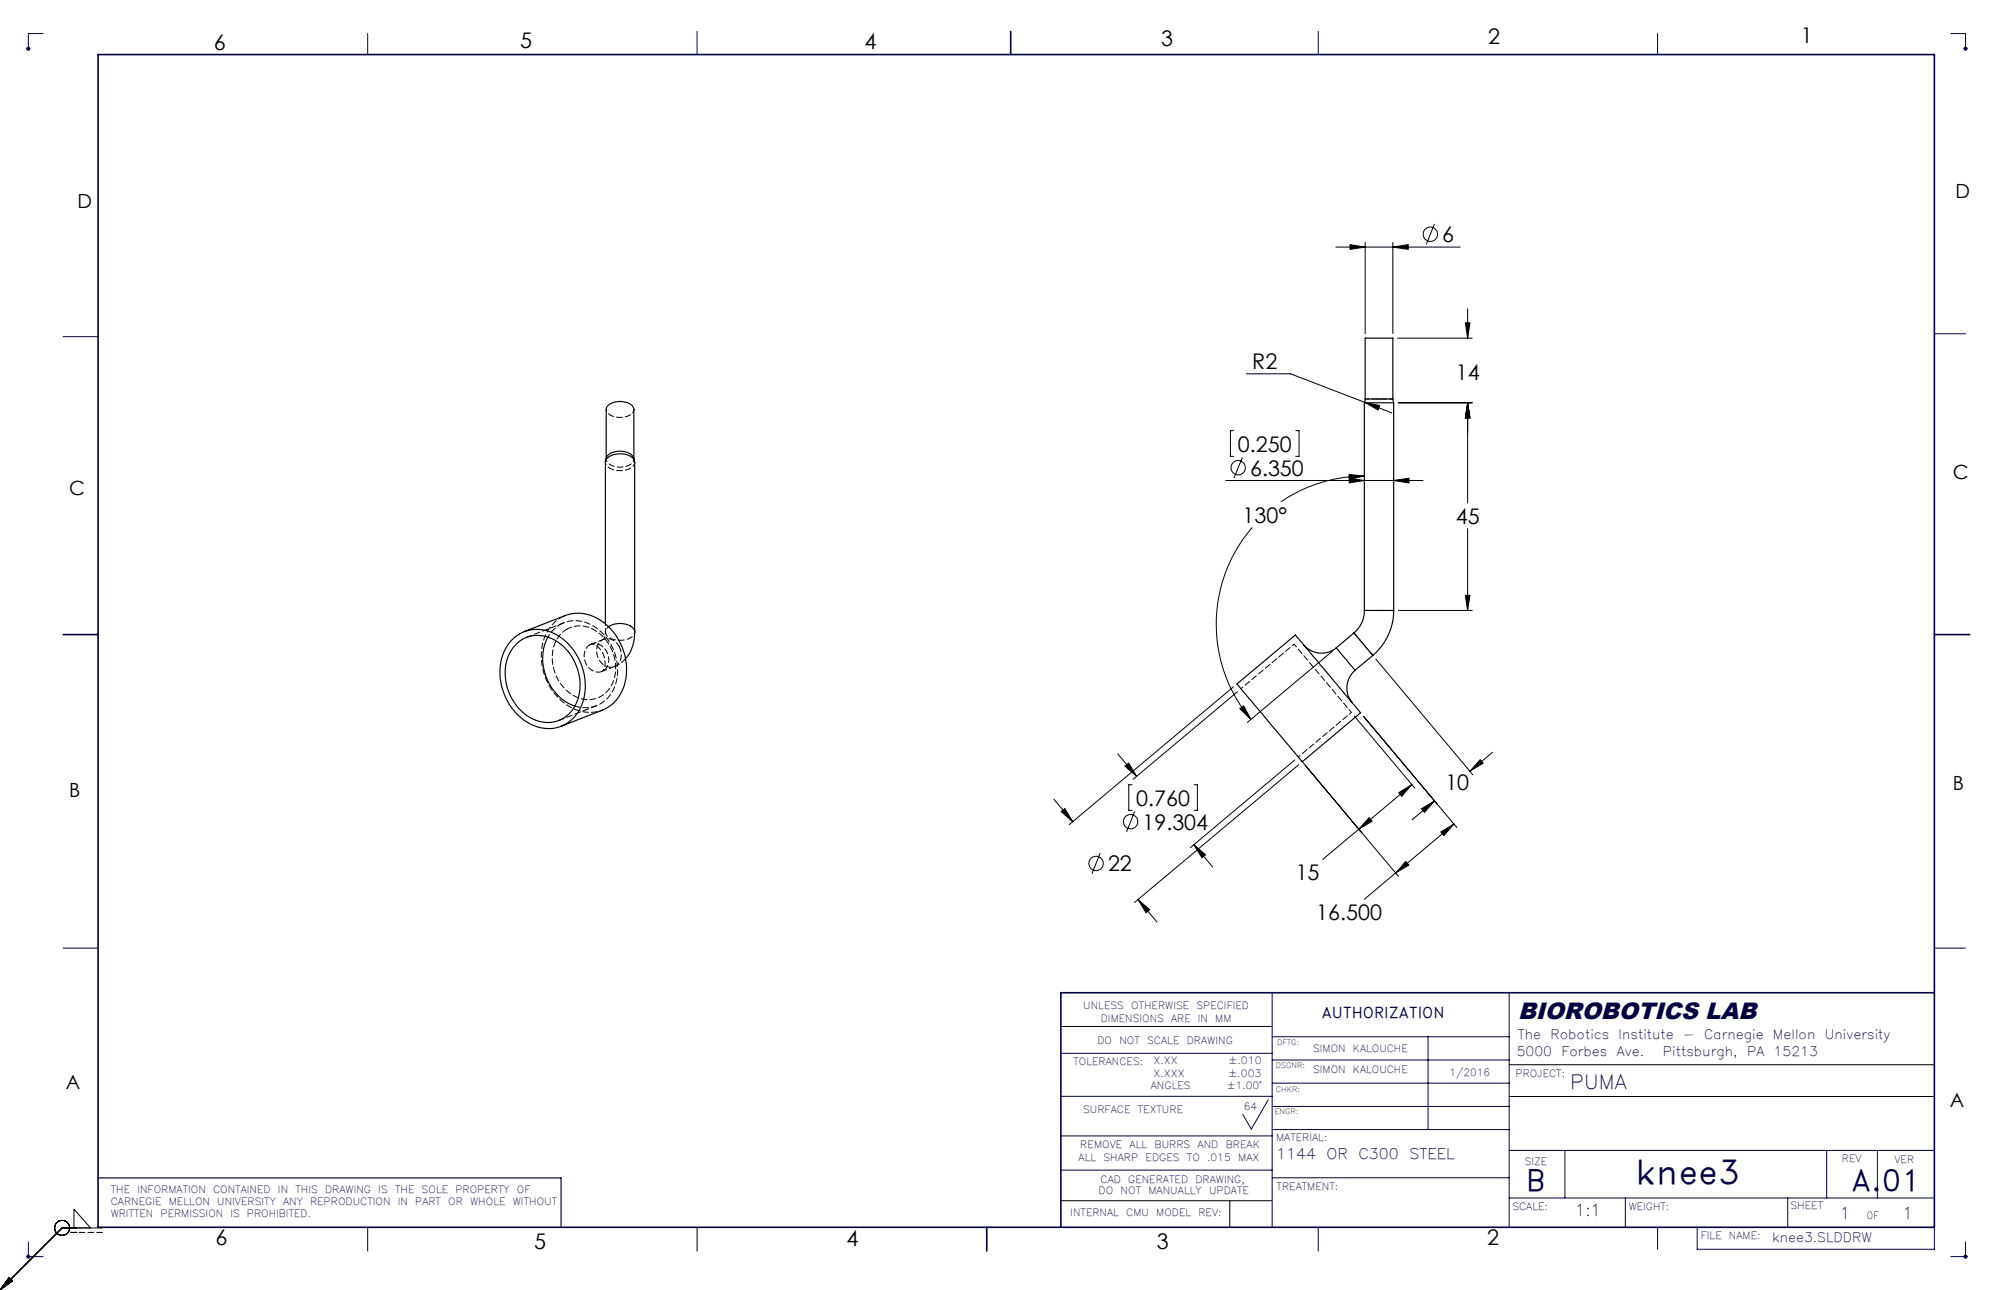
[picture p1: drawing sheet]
<svg xmlns="http://www.w3.org/2000/svg" width="432mm" height="279mm" viewBox="0 0 432 279" stroke-linecap="round" stroke-linejoin="round" font-family="sans-serif">
<g fill="none" stroke="#000" stroke-width=".22">
<path d="M289.3 53.5h26.9M292.3 53l3.3 .5-3.3 .5zM295.6 52.5v19.7M301.6 53.5l3.3-.5v1zM301.6 52.5v19.7M310.6 48.5l-1.7 4.5M302.6 73.2h16.2M317.3 69.9h1l-.5 3.3zM317.8 66.9v6.3M267.2 93.3h-.7v5.5h.7M269 99.1l-1.8 4.4M269.9 81h9.6l16 6.1"/>
<path d="M280.6 93.3h.7v5.5h-.7M295.5 87.1l3.3 .7-.4 1zM295.5 87.1l5.9 2.3M302.8 87.2h16M317.8 87.2l.5 3.3h-1zM317.8 87.2v21.7M265.4 104.1h42.8M271.2 114.2a32.1 32.1 0 0 0-.3 41.6M292.1 102.8l3.4 .3-3.3 .7zM292.2 103.6l3.3 .5-3.3 .5zM295.5 103.1a32.2 32.2 0 0 0-18.1 5.6M301.8 104.1l3.3-.5v1z"/>
<path d="M317.8 114.5v17.7M302.8 132.2h16M317.3 128.9h1l-.5 3.3zM267.1 148.8l-35.6 29.8M268 149.8l-22.6 19M268.5 153.5l.8-.6 1.6 2.9zM288.6 141l-18.5 15.5M293.3 155.1l13.1 15.6M295.3 155.2l20.2 24M297.9 142.7l21 25.1M228.2 173.1l4.1 4.9M229.8 175.8l.8-.7 1.7 2.9z"/>
<path d="M242 163.3l4.1 4.8M243.6 165.9l.8-.6 1.7 2.8zM245.1 170h-.7v5.5h.7M245.7 175.8l-1.8 4.4M258.6 170h.7v5.5h-.7M280.4 164.6l-22.6 19M281.2 165.6l-35.5 29.9M281.8 164.7l13.1 15.7M282.6 165.8l20.3 24M296.5 177.1l.6 .8-2.8 1.7zM302.9 171.7l2.9-1.8-2.3 2.6zM305.8 169.9l-19.3 16.2"/>
<path d="M307.8 175.2l2.9-1.7-2.2 2.5zM310.7 173.5l-4.9 4.1M314.9 178.5l-19.4 16.3M320.5 164.5l.7 .8-2.9 1.7zM323.2 162.9l-4.9 4.1M238.2 184.8l-1.7 4.4M246.5 194.8l2.5 2.2-.8 .7zM246.5 194.8l4 4.9M258.5 182.9l2.6 2.2-.8 .7zM258.5 182.9l4.1 4.9M304.4 186.6l.7 .8-2.9 1.7zM312 180.2l2.9-1.7-2.2 2.5z"/>
<path d="M229.7 222.3h45.8M326.8 230.6h92.1M326.8 237.5h92.1M2 276.7l.7 .7-2.7 2zM16 266v-4.1l3.6 4.1M22.2 266h-8.8l-13.4 13.4M79.6 265.8v5.2M151 265.8v5.2M229.7 260.1h45.8M266.3 260.1v5.7"/>
<circle cx="309.7" cy="50.7" r="1.55"/>
<circle cx="268.1" cy="101.3" r="1.55"/>
<circle cx="244.8" cy="178" r="1.55"/>
<circle cx="237.3" cy="187" r="1.56"/>
<circle cx="13.4" cy="265.9" r="1.63"/>
</g>
<g fill="none" stroke="#000040" stroke-width=".22">
<path d="M5.6 10.5h1M5.8 10.2l.7 .7M6.5 10.2l-.7 .7M9.3 7.3h-3.2v3.7M79.6 7.3v4.5M151 6.8v5M285.5 6.8v5M359 7.3v4.5M422.5 7.3h3.1v3.7M425.1 10.5h1.1M425.3 10.2l.7 .7M426 10.2l-.7 .7"/>
<path d="M13.7 72.9h7.5M418.9 72.3h6.7M13.7 205.4h7.5M275.5 215v50.8M326.8 215v50.8M418.9 205.4h6.7M229.6 235.5h.1M229.7 228.1h45.8M229.7 237.5h45.8M274.6 238.2l-3.6 6.3-1.9-3.1M275.5 234.6h51.3M275.5 229.6h51.3"/>
<path d="M275.5 239.6h51.3M275.5 224.5h51.3M309.2 224.5v20.2M229.7 246h45.8M229.7 253.4h45.8M275.5 244.7h51.3M275.5 255.1h51.3M326.8 259.5h92.1M327 249.2h91.9M338.9 249.2v10.3M352 259.5v6.3M387.1 259.5v6.3"/>
<path d="M395.6 249.2v10.3M406.5 249.2v10.3M5.8 271.8l.7 .7M6.1 269v3.7M6.5 271.8l-.7 .7M9.3 272.2h-3.7M285.5 265.8v5.2M359 265.8v4.8M367.5 265.8v4.8h51.4v-4.8M422.5 272.2h3.7M425.3 271.8l.7 .7M425.6 269v3.7"/>
<path d="M426 271.8l-.7 .7"/>
</g>
<path d="M21.2 255.1h100.3v10.7" fill="none" stroke="#000040" stroke-width=".25"/>
<path d="M21.2 11.8h397.7v254h-397.7zM218.9 6.8v5M13.7 137.4h7.5M418.9 137.4h7.6M418.9 215h-189.2v50.8M213.7 265.8v5.2" fill="none" stroke="#000040" stroke-width=".35"/>
<path d="M137.3 99.4a2.55 2.55 0 0 1-2.8 1.8 2.93 2.93 0 0 1-3.2-1.6v-.2M121.5 133.8a10 10 0 0 0-3.9 11.2 11.7 11.7 0 0 0 9.4 9.3h1.4l2.1-.5M131.8 135.7a1.33 1.33 0 0 0-.7 1.3 1.33 1.33 0 0 0 .9 1.1 4.6 4.6 0 0 0 5.2-.5l.3-.7M16.6 266.9h-1.3" fill="none" stroke="#000" stroke-width=".22" stroke-dasharray="1.3 .6" stroke-dashoffset=".7"/>
<path d="M131.3 99.5h.1M137.3 99.5h.1M22.2 266.9h-6.9" fill="none" stroke="#000" stroke-width=".22" stroke-dasharray="1.3 .6"/>
<g fill="#000">
<path d="M292.3 53l3.3 .5-3.3 .5zM301.6 53.5l3.3-.5v1zM301.8 104.1l3.3-.5v1zM292.2 103.6l3.3 .5-3.3 .5zM229.8 175.8l.8-.7 1.7 2.9zM246.5 194.8l2.5 2.2-.8 .7zM243.6 165.9l.8-.6 1.7 2.8zM258.5 182.9l2.6 2.2-.8 .7zM292.1 102.8l3.4 .3-3.3 .7zM268.5 153.5l.8-.6 1.6 2.9zM296.5 177.1l.6 .8-2.8 1.7zM302.9 171.7l2.9-1.8-2.3 2.6zM304.4 186.6l.7 .8-2.9 1.7zM312 180.2l2.9-1.7-2.2 2.5zM317.3 69.9h1l-.5 3.3zM317.8 87.2l.5 3.3h-1zM295.5 87.1l2.9 1.7 .4-1zM317.3 128.9h1l-.5 3.3zM317.8 87.2l.5 3.3h-1zM307.8 175.2l2.9-1.7-2.2 2.5zM320.5 164.5l.7 .8-2.9 1.7z"/>
<path d="M2 276.7l.7 .7-2.7 2zM2 276.7l.7 .7-2.7 2zM2 276.7l.7 .7-2.7 2z"/>
</g>
<g fill="none" stroke="#000" stroke-width=".25">
<path d="M131.3 99.4a2.35 2.35 0 0 1 2.5-1.6 3 3 0 0 1 3.5 1.6M137.3 99.4v.2M137.3 99.4v-10.7a2.51 2.51 0 0 0-2.8-1.7 3.1 3.1 0 0 0-3.2 1.5v11.1M295.5 87.2h6.3M295.5 87.2v45M295.6 86.4l-.1 .8M295.6 86.4v-13.2h6v13.2M295.6 86.4h6M301.6 86.4l.2 .8M301.8 87.2v45M110.8 138.6a8 8 0 0 1 10.8-.4 12.7 12.7 0 0 1 3.7 15.8 7.9 7.9 0 0 1-11.6 2.1 12.7 12.7 0 0 1-4.2-15.7zM111.5 139.8a7.1 7.1 0 0 1 10.1-.1 10.8 10.8 0 0 1 2.3 14.1 6.9 6.9 0 0 1-9.9 1.1 11 11 0 0 1-3.3-14z"/>
<path d="M113.5 136.8l8.9-3.5a9 9 0 0 1 10 3.1 12.5 12.5 0 0 1 1.9 14.1 7.9 7.9 0 0 1-3.8 3.3l-9 3.5M118.6 138a10.9 10.9 0 0 0 5.9 14.9M131.1 135.1v-35a2.56 2.56 0 0 1 2.8-1.8 3.3 3.3 0 0 1 3.5 1.5v37.1M131.8 135.7a4.7 4.7 0 0 1 5.3 .3l.3 .9M137.4 136.9a8.5 8.5 0 0 1-2 5.8M282.3 139.7a5 5 0 0 0 7.1 .6M293.2 137.1l4.1 4.9M293.2 137.1l-3.8 3.2M295.5 132.2a6.2 6.2 0 0 1-2.3 4.9M295.5 132.2h6.3M301.8 132.2a12.8 12.8 0 0 1-4.5 9.8M267.9 148.1l12.6-10.6 14.1 16.9-12.6 10.6z"/>
<path d="M289.4 140.3l4 4.9M293.4 145.2a5 5 0 0 0-.6 7M297.3 142l-3.9 3.2"/>
</g>
<path d="M137.3 88.7a2.39 2.39 0 0 1-2.6 1.7l-1.4-.1-1.1-.4M301.7 86.4h-6M122.4 133.3l-.9 .5M280.2 139.5l12.4 14.8" fill="none" stroke="#000" stroke-width=".22" stroke-dasharray="1.3 .6" stroke-dashoffset=".5"/>
<path d="M132.2 89.9l-.8-.7-.1-.5M132 101.4l-.7-.7-.2-.6M131.1 136.9l-.1 .8-.3 .8M280.2 139.5l-11.4 9.7M281.2 163.9l11.4-9.6" fill="none" stroke="#000" stroke-width=".22" stroke-dasharray="1.3 .6" stroke-dashoffset=".8"/>
<path d="M137.5 100.1a2.59 2.59 0 0 1-2.9 1.8l-1.4-.1-1.2-.4M293.2 137.1l4.1 4.8M295.5 132.2h6.3" fill="none" stroke="#000" stroke-width=".22" stroke-dasharray="1.3 .6" stroke-dashoffset=".3"/>
<path d="M121.3 135.3a7.7 7.7 0 0 1 9.6 2.3 10.7 10.7 0 0 1 1.2 13 6.6 6.6 0 0 1-7.6 2.3M122.7 136.3a7.8 7.8 0 0 0-2.3 9.9 7.6 7.6 0 0 0 8.6 5.1 6.8 6.8 0 0 0 4.3-7.5 8.8 8.8 0 0 0-7.6-8.2l-1.8 .2-1.2 .5" fill="none" stroke="#000" stroke-width=".22" stroke-dasharray="1.3 .6" stroke-dashoffset=".2"/>
<path d="M118.7 138l1-1.4 1.6-1.3M128 139.5a2.47 2.47 0 0 1 2.3 1.6 3.6 3.6 0 0 1 .1 4.3h-.1" fill="none" stroke="#000" stroke-width=".22" stroke-dasharray="1.3 .6" stroke-dashoffset=".6"/>
<path d="M122.1 134.9l-8.1 3.2M127.7 139.7a3.1 3.1 0 0 1 4.1 3.1 2.44 2.44 0 0 1-1.6 2.7 2.44 2.44 0 0 1-2.9-1.1 3.2 3.2 0 0 1 .4-4.7M130.7 138.5l-2.7 1M121 156l8.2-3.2M130.3 145.4l2.7-1M133 144.4l1.5-.9 1-.8M134.1 140.1a2.58 2.58 0 0 0-4.4-.8 3.5 3.5 0 0 0 2.7 5.2 2.74 2.74 0 0 0 1.9-3.9l-.2-.5" fill="none" stroke="#000" stroke-width=".22" stroke-dasharray="1.3 .6" stroke-dashoffset=".1"/>
<path d="M131.1 135.1v1.8" fill="none" stroke="#000" stroke-width=".22" stroke-dasharray="1.3 .6" stroke-dashoffset=".9"/>
<text font-size="7.1" fill="#000040" x="354.1" y="256.4">knee3</text>
<g font-size="6.3" fill="#000040">
<text x="401" y="258">A.01</text>
<text x="330.5" y="258">B</text>
</g>
<text font-size="5.1" fill="#000040" x="328.7" y="220.8">BIOROBOTICS LAB</text>
<g font-size="4.7">
<text x="46.3" y="10.8">6</text>
<text x="112.6" y="10.4">5</text>
<text x="187.2" y="10.7">4</text>
<text x="251.5" y="10">3</text>
<text x="322.3" y="9.6">2</text>
<text x="389.9" y="9.3">1</text>
<text x="312.3" y="52.4">6</text>
<text x="271.2" y="79.9">R2</text>
<text x="315.2" y="82.4">14</text>
<text x="268.1" y="97.8">0.250</text>
<text x="270.7" y="103">6.350</text>
<text x="269.1" y="113.2">130°</text>
<text x="315.2" y="113.5">45</text>
<text x="313" y="171.1">10</text>
<text x="246.1" y="174.5">0.760</text>
<text x="247.4" y="179.7">19.304</text>
<text x="239.9" y="188.7">22</text>
<text x="280.6" y="190.7">15</text>
<text x="285" y="199.3">16.500</text>
<text x="46.6" y="269.7">6</text>
<text x="183.3" y="269.8">4</text>
<text x="322" y="269.8">2</text>
<text x="115.7" y="270.5">5</text>
<text x="250.5" y="270.5">3</text>
</g>
<g font-size="4.2">
<text x="16.8" y="45">D</text>
<text x="423.5" y="42.9">D</text>
<text x="15" y="107.2">C</text>
<text x="422.9" y="103.8">C</text>
<text x="15" y="172.6">B</text>
<text x="422.9" y="171.2">B</text>
<text x="14.3" y="235.9">A</text>
<text x="422.3" y="239.8">A</text>
</g>
<text font-size="4.2" fill="#000040" x="340" y="235.8">PUMA</text>
<g font-size="3.5" fill="#000040">
<text x="341" y="263.5">1:1</text>
<text x="398.4" y="264.1">1</text>
<text x="412" y="264.1">1</text>
</g>
<g font-size="3.2" fill="#000040">
<text x="286.2" y="220.5">AUTHORIZATION</text>
<text x="276.3" y="251">1144</text>
<text x="287.3" y="251">OR</text>
<text x="294.2" y="251">C300</text>
<text x="305.2" y="251">STEEL</text>
</g>
<g font-size="2.8" fill="#000040">
<text x="328.7" y="225.1">The</text>
<text x="335.8" y="225.1">Robotics</text>
<text x="350.5" y="225.1">Institute</text>
<text x="364.5" y="225.1">-</text>
<text x="369" y="225.1">Carnegie</text>
<text x="383.9" y="225.1">Mellon</text>
<text x="395.1" y="225.1">University</text>
<text x="328.4" y="228.8">5000</text>
<text x="338.1" y="228.8">Forbes</text>
<text x="350.1" y="228.8">Ave.</text>
<text x="360.1" y="228.8">Pittsburgh,</text>
<text x="378.3" y="228.8">PA</text>
<text x="384.1" y="228.8">15213</text>
<text x="383.8" y="268.9">knee3.SLDDRW</text>
</g>
<g font-size="2.2" fill="#000040">
<text x="234.6" y="218.5">UNLESS</text>
<text x="238.4" y="221.3">DIMENSIONS</text>
<text x="245" y="218.5">OTHERWISE</text>
<text x="253.6" y="221.3">ARE</text>
<text x="259.1" y="218.5">SPECIFIED</text>
<text x="259.4" y="221.3">IN</text>
<text x="263.2" y="221.3">MM</text>
<text x="237.7" y="226">DO</text>
<text x="242.4" y="226">NOT</text>
<text x="248.4" y="226">SCALE</text>
<text x="257" y="226">DRAWING</text>
<text x="284.4" y="227.8">SIMON</text>
<text x="293" y="227.8">KALOUCHE</text>
<text x="232.5" y="230.6">TOLERANCES:</text>
<text x="249.8" y="230.4">X.XX</text>
<text x="249.8" y="233.2">X.XXX</text>
<text x="266" y="233.2">±.003</text>
<text x="266" y="230.4">±.010</text>
<text x="284.4" y="232.4">SIMON</text>
<text x="293" y="232.4">KALOUCHE</text>
<text x="313.9" y="233">1/2016</text>
<text x="328.2" y="233.3">PROJECT:</text>
<text x="249.2" y="235.9">ANGLES</text>
<text x="265.6" y="235.9">±1.00°</text>
<text x="234.5" y="241">SURFACE</text>
<text x="246.4" y="241">TEXTURE</text>
<text x="269.4" y="240.5">64</text>
<text x="233.6" y="251.5">ALL</text>
<text x="233.9" y="248.5">REMOVE</text>
<text x="239" y="251.5">SHARP</text>
<text x="244.6" y="248.5">ALL</text>
<text x="248.1" y="251.5">EDGES</text>
<text x="250" y="248.5">BURRS</text>
<text x="257" y="251.5">TO</text>
<text x="259.4" y="248.5">AND</text>
<text x="261.4" y="251.5">.015</text>
<text x="265.4" y="248.5">BREAK</text>
<text x="268.1" y="251.5">MAX</text>
<text x="276.3" y="247.1">MATERIAL:</text>
<text x="398.8" y="251.8">REV</text>
<text x="410.3" y="251.9">VER</text>
<text x="238.3" y="256.2">CAD</text>
<text x="244.3" y="256.2">GENERATED</text>
<text x="258.9" y="256.2">DRAWING,</text>
<text x="276.4" y="257.8">TREATMENT:</text>
<text x="330.2" y="252.3">SIZE</text>
<text x="24" y="258.4">THE</text>
<text x="24" y="261">CARNEGIE</text>
<text x="24" y="263.6">WRITTEN</text>
<text x="29.7" y="258.4">INFORMATION</text>
<text x="34.8" y="263.6">PERMISSION</text>
<text x="36.5" y="261">MELLON</text>
<text x="46.1" y="258.4">CONTAINED</text>
<text x="47" y="261">UNIVERSITY</text>
<text x="49.9" y="263.6">IS</text>
<text x="53.5" y="263.6">PROHIBITED.</text>
<text x="60.2" y="258.4">IN</text>
<text x="61.3" y="261">ANY</text>
<text x="64" y="258.4">THIS</text>
<text x="67.1" y="261">REPRODUCTION</text>
<text x="70.4" y="258.4">DRAWING</text>
<text x="81.9" y="258.4">IS</text>
<text x="85.5" y="258.4">THE</text>
<text x="86.1" y="261">IN</text>
<text x="89.9" y="261">PART</text>
<text x="91.3" y="258.4">SOLE</text>
<text x="97.1" y="261">OR</text>
<text x="98.6" y="258.4">PROPERTY</text>
<text x="101.8" y="261">WHOLE</text>
<text x="111" y="261">WITHOUT</text>
<text x="111.9" y="258.4">OF</text>
<text x="231.8" y="263.5">INTERNAL</text>
<text x="237.9" y="258.6">DO</text>
<text x="242.7" y="258.6">NOT</text>
<text x="243.9" y="263.5">CMU</text>
<text x="248.7" y="258.6">MANUALLY</text>
<text x="250.4" y="263.5">MODEL</text>
<text x="259.5" y="263.5">REV:</text>
<text x="261.8" y="258.6">UPDATE</text>
<text x="327.5" y="262">SCALE:</text>
<text x="352.7" y="262.2">WEIGHT:</text>
<text x="387.7" y="261.9">SHEET</text>
<text x="368.3" y="268.4">FILE</text>
<text x="374.4" y="268.4">NAME:</text>
<text x="404.3" y="264">OF</text>
</g>
<g font-size="1.6" fill="#000040">
<text x="276.6" y="226.4">DFTG:</text>
<text x="276.3" y="231.3">DSGNR:</text>
<text x="276.3" y="236.4">CHKR:</text>
<text x="276.1" y="241.2">ENGR:</text>
</g>
</svg>
